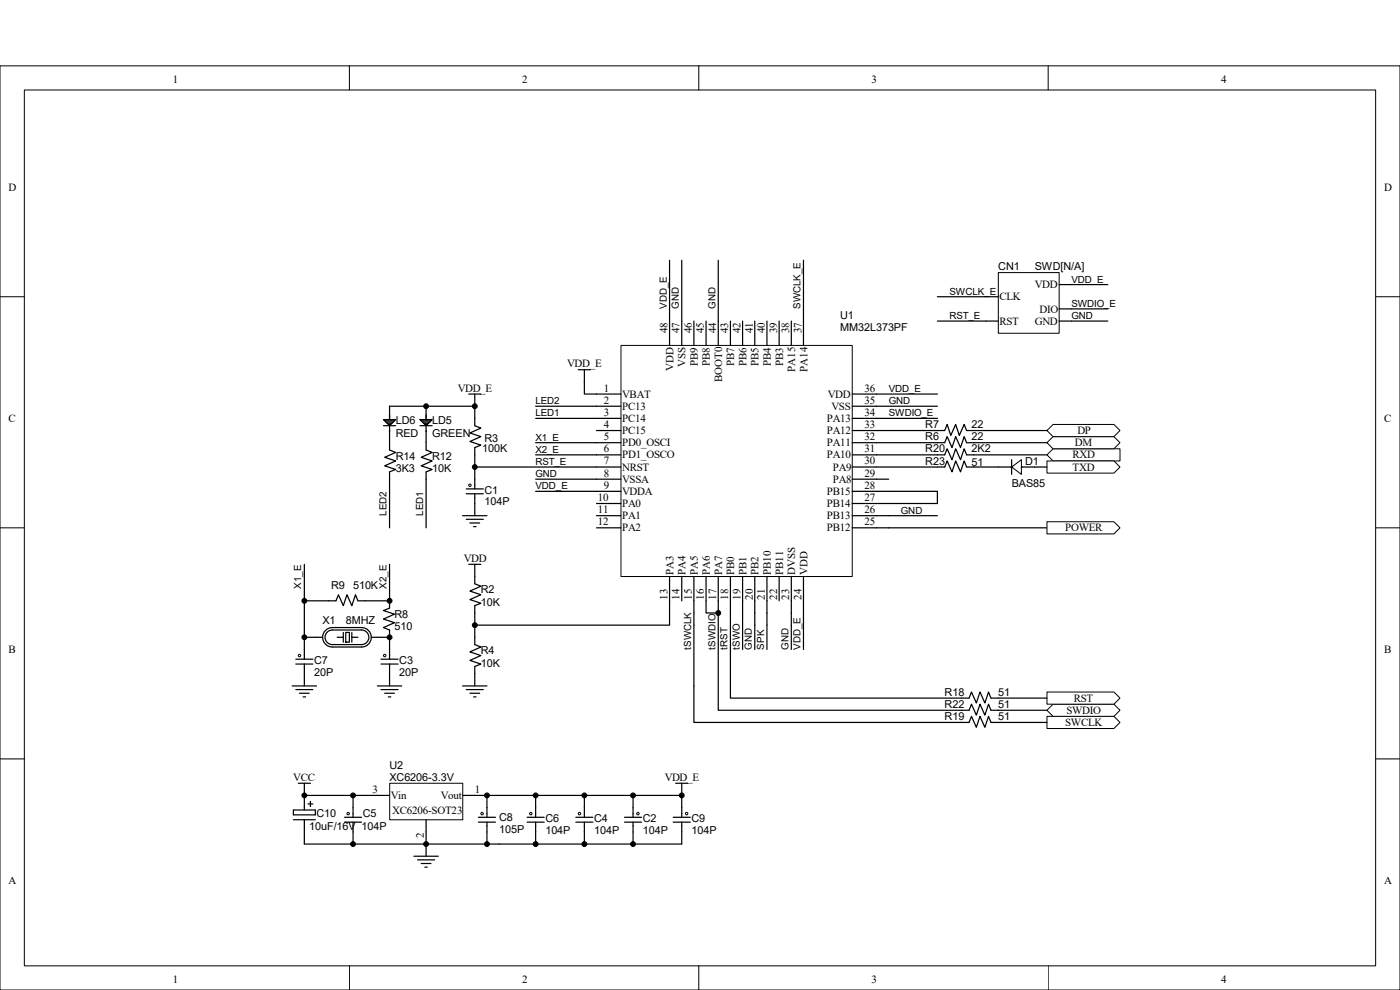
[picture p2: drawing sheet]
<svg xmlns="http://www.w3.org/2000/svg" width="297mm" height="210mm" viewBox="0 0 297 210" stroke-linecap="round" stroke-linejoin="round" font-family="sans-serif">
<g fill="none" stroke="#000" stroke-width=".21">
<path d="M0 14h297v196h-297zM5.2 19.1h286.6v185.8h-286.6zM74.1 13.9v5.2M148.2 13.9v5.2M222.4 13.9v5.2M0 63h5.2M291.8 63h5.2M0 112h5.2M291.8 112h5.2M0 161h5.2M291.8 161h5.2M74.1 204.9v5.1"/>
<path d="M148.2 204.9v5.1M222.4 204.9v5.1"/>
</g>
<g fill="#fff" stroke="#000" stroke-width=".21">
<path d="M222.1 96.5l1.3-1.3h14.2v2.6h-14.2z" fill-rule="evenodd"/>
<path d="M222.1 97.8h14.2l1.3 1.3-1.3 1.3h-14.2z" fill-rule="evenodd"/>
</g>
<g fill="none" stroke="#000" stroke-width=".26">
<path d="M170.5 55.2v12.9M122.7 78.4h2.6M124 78.4v2.6M82.6 93.9v1.6l1.3 .5-2.3 1 2.3 .8-2.3 1 2.3 .8-1.3 .5v11.9M90.4 93.9v1.6l1.3 .5-2.3 1 2.3 .8-2.3 1 2.3 .8-1.3 .5v11.9M99.4 83.6h2.6M100.7 83.6v2.6h-18.1M100.7 99.1h25.9M186 93.9h12.9M186 91.3h12.9M186 96.5h12.9M186 88.8h12.9"/>
<path d="M186 83.6h12.9M98.1 109.4h5.2M98.9 110.2h3.6M98.9 104.7h3.6M98.9 103.7h3.6M99.7 110.9h2.1M100.5 111.7h.5M100.7 101.7v2M100.7 104.7v4.7M188.5 109.4h10.4M147.2 132.6v12.9"/>
</g>
<circle cx="99.7" cy="102.9" r=".26" fill="#fff" stroke="#000" stroke-width=".21"/>
<g fill="none" stroke="#000" stroke-width=".26">
<path d="M142 55.2v12.9M144.6 55.2v12.9M100.7 88.8v1.5l1.3 .5-2.3 1.1 2.3 .7-2.3 1.1 2.3 .7-1.3 .5v1.6M186 86.2h12.9M62.8 139.8h3.6M64.6 137.8v2M142 127.5v5.1h-41.3M162.7 132.6v5.2M167.9 132.6v5.2M170.5 132.6v5.2M62.8 140.9h3.6M64.6 140.9v2"/>
<path d="M143.3 166.2h2.6M144.6 166.2v2.5"/>
</g>
<circle cx="63.5" cy="139.1" r=".26" fill="#fff" stroke="#000" stroke-width=".21"/>
<path d="M80.8 139.8h3.7M82.6 137.8v2M80.8 140.9h3.7M82.6 140.9v2" fill="none" stroke="#000" stroke-width=".26"/>
<circle cx="81.6" cy="139.1" r=".26" fill="#fff" stroke="#000" stroke-width=".21"/>
<g fill="none" stroke="#000" stroke-width=".26">
<path d="M186 99.1h12.9M64.6 119.7v7.8M82.6 119.7v9.3l-1.2 .5 2.3 .8-2.3 1 2.3 .8-2.3 1 1.2 .5v1.6M82.6 127.5h-6.7l-.5-1.3-.8 2.3-1-2.3-.8 2.3-1-2.3-.5 1.3h-6.7v10.3M147.2 130v2.6M155 130v15.5M157.5 130v7.8M160.1 132.6v5.2M62 145.5h5.2M62.8 146.3h3.6M63.5 147.1h2.1M64.3 147.8h.5"/>
<path d="M64.6 142.9v2.6M80.1 145.5h5.1M80.8 146.3h3.7M81.6 147.1h2.1M82.4 147.8h.5M82.6 142.9v2.6M122.2 174.4h3.6M122.2 173.4h3.6M124 171.3v2.1M124 174.4v2.1"/>
</g>
<circle cx="122.9" cy="172.6" r=".26" fill="#fff" stroke="#000" stroke-width=".21"/>
<path d="M160.1 130v2.6M132.5 174.4h3.6M132.5 173.4h3.6M134.3 171.3v2.1M134.3 174.4v2.1" fill="none" stroke="#000" stroke-width=".26"/>
<circle cx="135.3" cy="172.6" r=".26" fill="#fff" stroke="#000" stroke-width=".21"/>
<path d="M162.7 130v2.6M111.8 174.4h3.6M111.8 173.4h3.6M113.6 171.3v2.1M113.6 174.4v2.1" fill="none" stroke="#000" stroke-width=".26"/>
<circle cx="112.6" cy="172.6" r=".26" fill="#fff" stroke="#000" stroke-width=".21"/>
<g fill="none" stroke="#000" stroke-width=".26">
<path d="M81.4 89h2.5l-1.3 1.3zM81.4 90.3h2.5M81.6 89.3h2.1M81.9 89.5h1.5M82.1 89.8h1.1M82.4 90h.5M82.6 86.2v2.8M82.6 90.3v3.6M89.1 89h2.6l-1.3 1.3zM89.1 90.3h2.6M89.4 89.3h2M89.6 89.5h1.6"/>
<path d="M89.9 89.8h1M90.1 90h.6M90.4 86.2v2.8M90.4 90.3v3.6M99.4 119.7h2.6M100.7 119.7v4.1l1.3 .6-2.3 1 2.3 .8-2.3 1 2.3 .8-1.3 .5v8.2l1.3 .6-2.3 1 2.3 .8-2.3 1 2.3 .8-1.3 .5v4.1M188.5 112h33.6M188.5 106.8h10.4M188.5 104.2h10.4M82.6 135.2v2.6M167.9 130v2.6M170.5 130v2.6"/>
<path d="M98.1 145.5h5.2M98.9 146.3h3.6M99.7 147.1h2.1M100.5 147.8h.5M64.6 168.7h15.5M64.6 179.1h80M90.4 179.1v2.5M100.7 168.7h43.9M113.6 176.5v2.6M124 176.5v2.6M87.8 181.6h5.2M88.6 182.4h3.6"/>
<path d="M89.4 183.2h2M90.1 184h.6"/>
</g>
<path d="M82.7 166.2h15.5v7.7h-15.5z" fill="#fff"/>
<path d="M82.7 166.2h15.5v7.7h-15.5z" fill="none" stroke="#000" stroke-width=".21"/>
<g fill="none" stroke="#000" stroke-width=".26">
<path d="M62.2 171.8h4.7v1.1h-4.7zM62.2 173.9h4.7M64.6 168.7v3.1M64.6 173.9v2.6M65.3 170.5h1.1M65.9 170v1.1M80.1 168.7h2.5M90.4 173.9v2.6M98.1 168.7h2.6M101.5 174.4h3.6M101.5 173.4h3.6M103.3 171.3v2.1"/>
<path d="M103.3 174.4v2.1"/>
</g>
<circle cx="102.3" cy="172.6" r=".26" fill="#fff" stroke="#000" stroke-width=".21"/>
<g fill="none" stroke="#000" stroke-width=".26">
<path d="M113.6 86.2h13M113.6 88.8h13M113.6 96.5h13M113.6 93.9h13M124 81v2.6h2.6M113.6 104.2h13M113.6 101.7h13M186 104.2h2.5M186 101.7h2.5M186 112h2.5M186 109.4h2.5M186 106.8h2.5"/>
<path d="M147.2 127.5v2.5M152.4 127.5v23.2h51.6M155 127.5v2.5M157.5 127.5v2.5M160.1 127.5v2.5M162.7 127.5v2.5M167.9 127.5v2.5M147.2 145.5v7.8h56.8M155 145.5v2.6h49M63.3 166.2h2.6M64.6 166.2v2.5M64.6 176.5v2.6"/>
<path d="M90.4 176.5v2.6M103.3 168.7v2.6M103.3 176.5v2.6M113.6 168.7v2.6M124 168.7v2.6M134.3 168.7v2.6M134.3 176.5v2.6"/>
</g>
<path d="M222.1 110.7h14.2l1.3 1.3-1.3 1.3h-14.2z" fill-rule="evenodd" fill="#fff" stroke="#000" stroke-width=".21"/>
<path d="M198.9 96.5h1.5l.5-1.3 1.1 2.3 .7-2.3 1.1 2.3 .7-2.3 .6 1.3h17M198.9 99.1h1.5l.5-1.3 1.1 2.3 .7-2.3 1.1 2.3 .7-2.3 .6 1.3h1.5M149.8 127.5v2.5h2.6M170.5 127.5v2.5" fill="none" stroke="#000" stroke-width=".26"/>
<path d="M131.8 73.3h49v49h-49z" fill="#fff"/>
<path d="M131.7 73.3h49.1v49h-49.1z" fill="none" stroke="#000" stroke-width=".21"/>
<g fill="none" stroke="#000" stroke-width=".26">
<path d="M142 68.1v5.2M144.6 68.1v5.2M147.2 68.1v5.2M149.8 68.1v5.2M152.4 68.1v5.2M155 68.1v5.2M157.5 68.1v5.2M160.1 68.1v5.2M162.7 68.1v5.2M165.3 68.1v5.2M167.9 68.1v5.2M170.5 68.1v5.2"/>
<path d="M126.6 83.6h5.1M126.6 86.2h5.1M126.6 88.8h5.1M126.6 91.3h5.1M126.6 93.9h5.1M126.6 96.5h5.1M126.6 99.1h5.1M180.8 83.6h5.2M180.8 86.2h5.2M180.8 88.8h5.2M180.8 91.3h5.2M180.8 93.9h5.2"/>
<path d="M180.8 96.5h5.2M180.8 99.1h5.2M126.6 101.7h5.1M126.6 104.2h5.1M126.6 106.8h5.1M126.6 109.4h5.1M126.6 112h5.1M180.8 101.7h5.2M180.8 104.2h5.2M180.8 106.8h5.2M180.8 109.4h5.2M180.8 112h5.2"/>
<path d="M142 122.3v5.2M144.6 122.3v5.2M147.2 122.3v5.2M149.8 122.3v5.2M152.4 122.3v5.2M155 122.3v5.2M157.5 122.3v5.2M160.1 122.3v5.2M162.7 122.3v5.2M165.3 122.3v5.2M167.9 122.3v5.2M170.5 122.3v5.2"/>
</g>
<g fill="#fff" stroke="#000" stroke-width=".21">
<path d="M222.1 152h14.2l1.3 1.3-1.3 1.2h-14.2z" fill-rule="evenodd"/>
<path d="M222.1 150.7l1.3-1.3h12.9l1.3 1.3-1.3 1.3h-12.9z" fill-rule="evenodd"/>
<path d="M222.1 146.8h14.2l1.3 1.3-1.3 1.3h-14.2z" fill-rule="evenodd"/>
</g>
<path d="M204 148.1h1.6l.5-1.3 1 2.3 .8-2.3 1 2.3 .8-2.3 .5 1.3h11.9M204 150.7h1.6l.5-1.3 1 2.3 .8-2.3 1 2.3 .8-2.3 .5 1.3h11.9M204 153.3h1.6l.5-1.3 1 2.3 .8-2.3 1 2.3 .8-2.3 .5 1.3h11.9" fill="none" stroke="#000" stroke-width=".26"/>
<path d="M214.6 99.1l2.1-1.6v3.1z" fill="#fff" stroke="#000" stroke-width=".21"/>
<path d="M206.6 99.1h8M214.6 97.5v3.1M216.7 99.1h5.4M142.8 174.4h3.6M142.8 173.4h3.6M144.6 171.3v2.1M144.6 174.4v2.1" fill="none" stroke="#000" stroke-width=".26"/>
<circle cx="145.7" cy="172.6" r=".26" fill="#fff" stroke="#000" stroke-width=".21"/>
<path d="M73.1 174.4h3.6M73.1 173.4h3.6M74.9 168.7v4.7M74.9 174.4v4.7M144.6 168.7v2.6M144.6 176.5v2.6" fill="none" stroke="#000" stroke-width=".26"/>
<circle cx="73.9" cy="172.6" r=".26" fill="#fff" stroke="#000" stroke-width=".21"/>
<path d="M100.7 86.2v2.6M100.7 96.5v5.2M198.9 104.2v2.6" fill="none" stroke="#000" stroke-width=".26"/>
<path d="M211.8 57.9h12.9v12.8h-12.9z" fill="#fff"/>
<path d="M211.8 57.8h12.9v12.9h-12.9z" fill="none" stroke="#000" stroke-width=".21"/>
<g fill="none" stroke="#000" stroke-width=".26">
<path d="M198.9 63h12.9M198.9 68.1h12.9M224.7 60.4h10.3M224.7 65.5h10.3M224.7 68.1h10.3M64.6 135.2h3.8M69 133.7l1-.5 .5-.1h6.2a2.06 2.06 0 0 1 2.1 2.1 2.06 2.06 0 0 1-2.1 2.1h-6.2a2.06 2.06 0 0 1-1.9-1.3 2.06 2.06 0 0 1 .4-2.3zM69.3 134.3l.7-.6 .5-.1h6.2a1.55 1.55 0 0 1 1.6 1.6 1.55 1.55 0 0 1-1.6 1.5h-6.2a1.55 1.55 0 0 1-1.4-.8 1.55 1.55 0 0 1 .2-1.6zM71.5 135.2h1.3M72.8 134.2v2M73.3 134.2h.8v2h-.8zM74.6 135.2h1.3"/>
<path d="M74.6 134.2v2M78.8 135.2h3.8"/>
</g>
<g fill="#000" stroke="#000" stroke-width=".21">
<circle cx="90.4" cy="86.2" r=".52"/>
<circle cx="100.7" cy="86.2" r=".52"/>
<circle cx="100.7" cy="99.1" r=".52"/>
<circle cx="64.6" cy="127.5" r=".52"/>
<circle cx="64.6" cy="135.2" r=".52"/>
<circle cx="82.6" cy="135.2" r=".52"/>
<circle cx="82.6" cy="127.5" r=".52"/>
<circle cx="100.7" cy="132.6" r=".52"/>
<circle cx="152.4" cy="130" r=".52"/>
<circle cx="64.6" cy="168.7" r=".52"/>
<circle cx="74.9" cy="179.1" r=".52"/>
<circle cx="74.9" cy="168.7" r=".52"/>
<circle cx="90.4" cy="179.1" r=".52"/>
<circle cx="103.3" cy="179.1" r=".52"/>
<circle cx="103.3" cy="168.7" r=".52"/>
<circle cx="113.6" cy="179.1" r=".52"/>
<circle cx="113.6" cy="168.7" r=".52"/>
<circle cx="124" cy="168.7" r=".52"/>
<circle cx="124" cy="179.1" r=".52"/>
<circle cx="134.3" cy="168.7" r=".52"/>
<circle cx="134.3" cy="179.1" r=".52"/>
<circle cx="144.6" cy="168.7" r=".52"/>
</g>
<g fill="#fff" stroke="#000" stroke-width=".21">
<path d="M222.1 93.9l1.3-1.3h12.9l1.3 1.3-1.3 1.3h-12.9z" fill-rule="evenodd"/>
<path d="M222.1 91.3l1.3-1.3h12.9l1.3 1.3-1.3 1.3h-12.9z" fill-rule="evenodd"/>
</g>
<path d="M152.4 55.2v12.9M198.9 91.3h1.5l.5-1.3 .8 2.4 1-2.4 .8 2.4 1-2.4 .6 1.3h17M198.9 93.9h1.5l.5-1.3 1.1 2.3 .7-2.3 1.1 2.3 .7-2.3 .6 1.3h17" fill="none" stroke="#000" stroke-width=".26"/>
<g font-size="2.3">
<text x="36.7" y="17.5">1</text>
<text x="110.8" y="17.5">2</text>
<text x="184.9" y="17.5">3</text>
<text x="259" y="17.5">4</text>
<text x="1.8" y="40.5">D</text>
<text x="293.7" y="40.5">D</text>
<text x="211.8" y="57.3">CN1</text>
<text x="219.5" y="57.3">SWD[N/A]</text>
<text x="212" y="63.7">CLK</text>
<text x="219.5" y="61.1">VDD</text>
<text x="141.6" y="70.7" transform="rotate(-90 141.6 70.7)">48</text>
<text x="144.2" y="70.7" transform="rotate(-90 144.2 70.7)">47</text>
<text x="146.8" y="70.7" transform="rotate(-90 146.8 70.7)">46</text>
<text x="149.4" y="70.7" transform="rotate(-90 149.4 70.7)">45</text>
<text x="151.9" y="70.7" transform="rotate(-90 151.9 70.7)">44</text>
<text x="154.5" y="70.7" transform="rotate(-90 154.5 70.7)">43</text>
<text x="157.1" y="70.7" transform="rotate(-90 157.1 70.7)">42</text>
<text x="159.7" y="70.7" transform="rotate(-90 159.7 70.7)">41</text>
<text x="162.3" y="70.7" transform="rotate(-90 162.3 70.7)">40</text>
<text x="164.8" y="70.7" transform="rotate(-90 164.8 70.7)">39</text>
<text x="167.4" y="70.7" transform="rotate(-90 167.4 70.7)">38</text>
<text x="170" y="70.7" transform="rotate(-90 170 70.7)">37</text>
<text x="178.2" y="67.6">U1</text>
<text x="178.2" y="70.2">MM32L373PF</text>
<text x="212" y="68.9">RST</text>
<text x="219.5" y="68.9">GND</text>
<text x="220.6" y="66.3">DIO</text>
<text x="120.4" y="77.9">VDD_E</text>
<text x="145.5" y="77.9" transform="rotate(-90 145.5 77.9)">VSS</text>
<text x="148" y="77.7" transform="rotate(-90 148 77.7)">PB9</text>
<text x="150.6" y="77.7" transform="rotate(-90 150.6 77.7)">PB8</text>
<text x="155.8" y="77.7" transform="rotate(-90 155.8 77.7)">PB7</text>
<text x="158.4" y="77.7" transform="rotate(-90 158.4 77.7)">PB6</text>
<text x="161" y="77.7" transform="rotate(-90 161 77.7)">PB5</text>
<text x="163.5" y="77.7" transform="rotate(-90 163.5 77.7)">PB4</text>
<text x="166.1" y="77.7" transform="rotate(-90 166.1 77.7)">PB3</text>
<text x="97.1" y="83.1">VDD_E</text>
<text x="128.1" y="83.1">1</text>
<text x="142.9" y="78.7" transform="rotate(-90 142.9 78.7)">VDD</text>
<text x="153.2" y="81" transform="rotate(-90 153.2 81)">BOOT0</text>
<text x="168.7" y="79" transform="rotate(-90 168.7 79)">PA15</text>
<text x="171.3" y="79" transform="rotate(-90 171.3 79)">PA14</text>
<text x="183.4" y="83.1">36</text>
<text x="1.8" y="89.5">C</text>
<text x="128.1" y="85.6">2</text>
<text x="128.1" y="88.2">3</text>
<text x="132" y="84.3">VBAT</text>
<text x="132" y="86.9">PC13</text>
<text x="132" y="89.5">PC14</text>
<text x="175.4" y="89.5">PA13</text>
<text x="175.6" y="84.3">VDD</text>
<text x="176.4" y="86.9">VSS</text>
<text x="183.4" y="88.2">34</text>
<text x="183.4" y="85.6">35</text>
<text x="293.7" y="89.5">C</text>
<text x="83.9" y="90">LD6</text>
<text x="83.9" y="92.6">RED</text>
<text x="91.7" y="90">LD5</text>
<text x="91.7" y="92.6">GREEN</text>
<text x="102.3" y="96">100K</text>
<text x="102.8" y="93.7">R3</text>
<text x="128.1" y="90.8">4</text>
<text x="128.1" y="93.4">5</text>
<text x="128.1" y="95.9">6</text>
<text x="132" y="92.1">PC15</text>
<text x="132" y="94.7">PD0_OSCI</text>
<text x="175.4" y="94.7">PA11</text>
<text x="175.4" y="92.1">PA12</text>
<text x="183.4" y="95.9">31</text>
<text x="183.4" y="93.4">32</text>
<text x="183.4" y="90.8">33</text>
<text x="196.3" y="96">R20</text>
<text x="196.3" y="90.8">R7</text>
<text x="196.3" y="93.4">R6</text>
<text x="206.1" y="96">2K2</text>
<text x="206.1" y="90.8">22</text>
<text x="206.1" y="93.4">22</text>
<text x="228" y="94.7">DM</text>
<text x="228.6" y="92.1">DP</text>
<text x="83.9" y="97.5">R14</text>
<text x="83.9" y="100.1">3K3</text>
<text x="91.7" y="97.5">R12</text>
<text x="91.7" y="100.1">10K</text>
<text x="128.1" y="98.5">7</text>
<text x="128.1" y="101.1">8</text>
<text x="132" y="97.2">PD1_OSCO</text>
<text x="132" y="99.8">NRST</text>
<text x="175.4" y="97.2">PA10</text>
<text x="176.7" y="99.8">PA9</text>
<text x="183.4" y="101.1">29</text>
<text x="183.4" y="98.5">30</text>
<text x="196.3" y="98.6">R23</text>
<text x="206.1" y="98.8">51</text>
<text x="217.5" y="98.6">D1</text>
<text x="227.5" y="97.2">RXD</text>
<text x="227.5" y="99.8">TXD</text>
<text x="102.8" y="104.8">C1</text>
<text x="102.8" y="107.1">104P</text>
<text x="126.8" y="106.3">10</text>
<text x="128.1" y="103.7">9</text>
<text x="132" y="102.4">VSSA</text>
<text x="132" y="105">VDDA</text>
<text x="132" y="107.6">PA0</text>
<text x="175.4" y="107.6">PB14</text>
<text x="175.4" y="105">PB15</text>
<text x="176.7" y="102.4">PA8</text>
<text x="183.4" y="106.3">27</text>
<text x="183.4" y="103.7">28</text>
<text x="214.6" y="103.2">BAS85</text>
<text x="126.8" y="108.8">11</text>
<text x="126.8" y="111.4">12</text>
<text x="132" y="110.2">PA1</text>
<text x="132" y="112.7">PA2</text>
<text x="175.4" y="112.7">PB12</text>
<text x="175.4" y="110.2">PB13</text>
<text x="183.4" y="111.4">25</text>
<text x="183.4" y="108.8">26</text>
<text x="226" y="112.7">POWER</text>
<text x="98.4" y="119.2">VDD</text>
<text x="70.2" y="124.9">R9</text>
<text x="74.9" y="124.9">510K</text>
<text x="102" y="125.9">R2</text>
<text x="142.9" y="122" transform="rotate(-90 142.9 122)">PA3</text>
<text x="145.5" y="122" transform="rotate(-90 145.5 122)">PA4</text>
<text x="148" y="122" transform="rotate(-90 148 122)">PA5</text>
<text x="150.6" y="122" transform="rotate(-90 150.6 122)">PA6</text>
<text x="153.2" y="122" transform="rotate(-90 153.2 122)">PA7</text>
<text x="155.8" y="122" transform="rotate(-90 155.8 122)">PB0</text>
<text x="158.4" y="122" transform="rotate(-90 158.4 122)">PB1</text>
<text x="161" y="122" transform="rotate(-90 161 122)">PB2</text>
<text x="163.5" y="122" transform="rotate(-90 163.5 122)">PB10</text>
<text x="166.1" y="122" transform="rotate(-90 166.1 122)">PB11</text>
<text x="168.7" y="122" transform="rotate(-90 168.7 122)">DVSS</text>
<text x="171.3" y="122" transform="rotate(-90 171.3 122)">VDD</text>
<text x="83.7" y="131.1">R8</text>
<text x="102" y="128.5">10K</text>
<text x="141.6" y="127.2" transform="rotate(-90 141.6 127.2)">13</text>
<text x="144.2" y="127.2" transform="rotate(-90 144.2 127.2)">14</text>
<text x="146.8" y="127.2" transform="rotate(-90 146.8 127.2)">15</text>
<text x="149.4" y="127.2" transform="rotate(-90 149.4 127.2)">16</text>
<text x="151.9" y="127.2" transform="rotate(-90 151.9 127.2)">17</text>
<text x="154.5" y="127.2" transform="rotate(-90 154.5 127.2)">18</text>
<text x="157.1" y="127.2" transform="rotate(-90 157.1 127.2)">19</text>
<text x="159.7" y="127.2" transform="rotate(-90 159.7 127.2)">20</text>
<text x="162.3" y="127.2" transform="rotate(-90 162.3 127.2)">21</text>
<text x="164.8" y="127.2" transform="rotate(-90 164.8 127.2)">22</text>
<text x="167.4" y="127.2" transform="rotate(-90 167.4 127.2)">23</text>
<text x="170" y="127.2" transform="rotate(-90 170 127.2)">24</text>
<text x="68.5" y="132.4">X1</text>
<text x="73.4" y="132.4">8MHZ</text>
<text x="83.7" y="133.6">510</text>
<text x="1.8" y="138.5">B</text>
<text x="66.6" y="140.9">C7</text>
<text x="66.6" y="143.5">20P</text>
<text x="84.7" y="140.9">C3</text>
<text x="84.7" y="143.5">20P</text>
<text x="102" y="138.8">R4</text>
<text x="102" y="141.4">10K</text>
<text x="293.7" y="138.5">B</text>
<text x="200.4" y="147.6">R18</text>
<text x="211.8" y="147.6">51</text>
<text x="227.8" y="148.8">RST</text>
<text x="200.4" y="150.2">R22</text>
<text x="200.4" y="152.7">R19</text>
<text x="211.8" y="150.2">51</text>
<text x="211.8" y="152.7">51</text>
<text x="226" y="154">SWCLK</text>
<text x="226.2" y="151.4">SWDIO</text>
<text x="62.2" y="165.6">VCC</text>
<text x="82.6" y="163.1">U2</text>
<text x="82.6" y="165.7">XC6206-3.3V</text>
<text x="141" y="165.6">VDD_E</text>
<text x="67.1" y="173.4">C10</text>
<text x="77" y="173.4">C5</text>
<text x="79" y="168.2">3</text>
<text x="82.9" y="169.5">Vin</text>
<text x="83.2" y="172.6">XC6206-SOT23</text>
<text x="93.5" y="169.5">Vout</text>
<text x="100.7" y="168.2">1</text>
<text x="65.6" y="176">10uF/16V 104P</text>
<text x="89.9" y="177.8" transform="rotate(-90 89.9 177.8)">2</text>
<text x="105.9" y="174.2">C8</text>
<text x="105.9" y="176.7">105P</text>
<text x="115.7" y="174.4">C6</text>
<text x="115.7" y="177">104P</text>
<text x="126" y="174.4">C4</text>
<text x="126" y="177">104P</text>
<text x="136.4" y="174.4">C2</text>
<text x="136.4" y="177">104P</text>
<text x="146.7" y="174.4">C9</text>
<text x="146.7" y="177">104P</text>
<text x="1.8" y="187.5">A</text>
<text x="293.7" y="187.5">A</text>
<text x="36.7" y="208.4">1</text>
<text x="110.8" y="208.4">2</text>
<text x="184.9" y="208.4">3</text>
<text x="259" y="208.4">4</text>
</g>
<g font-size="2.1">
<text x="227.3" y="59.9">VDD_E</text>
<text x="141.4" y="65.5" transform="rotate(-90 141.4 65.5)">VDD_E</text>
<text x="144" y="65.5" transform="rotate(-90 144 65.5)">GND</text>
<text x="151.8" y="65.5" transform="rotate(-90 151.8 65.5)">GND</text>
<text x="169.8" y="65.5" transform="rotate(-90 169.8 65.5)">SWCLK_E</text>
<text x="201.5" y="62.5">SWCLK_E</text>
<text x="227.3" y="65.1">SWDIO_E</text>
<text x="201.5" y="67.7">RST_E</text>
<text x="227.3" y="67.7">GND</text>
<text x="188.6" y="83.2">VDD_E</text>
<text x="113.6" y="88.3">LED1</text>
<text x="113.6" y="85.8">LED2</text>
<text x="188.6" y="85.8">GND</text>
<text x="188.6" y="88.3">SWDIO_E</text>
<text x="113.6" y="93.5">X1_E</text>
<text x="113.6" y="96.1">X2_E</text>
<text x="113.6" y="101.2">GND</text>
<text x="113.6" y="98.7">RST_E</text>
<text x="113.6" y="103.8">VDD_E</text>
<text x="82" y="109.4" transform="rotate(-90 82 109.4)">LED2</text>
<text x="89.7" y="109.4" transform="rotate(-90 89.7 109.4)">LED1</text>
<text x="191.1" y="109">GND</text>
<text x="63.9" y="124.9" transform="rotate(-90 63.9 124.9)">X1_E</text>
<text x="82" y="124.9" transform="rotate(-90 82 124.9)">X2_E</text>
<text x="146.6" y="137.8" transform="rotate(-90 146.6 137.8)">tSWCLK</text>
<text x="151.8" y="137.8" transform="rotate(-90 151.8 137.8)">tSWDIO</text>
<text x="154.4" y="137.8" transform="rotate(-90 154.4 137.8)">tRST</text>
<text x="156.9" y="137.8" transform="rotate(-90 156.9 137.8)">tSWO</text>
<text x="159.5" y="137.8" transform="rotate(-90 159.5 137.8)">GND</text>
<text x="162.1" y="137.8" transform="rotate(-90 162.1 137.8)">SPK</text>
<text x="167.3" y="137.8" transform="rotate(-90 167.3 137.8)">GND</text>
<text x="169.8" y="137.8" transform="rotate(-90 169.8 137.8)">VDD_E</text>
</g>
</svg>
